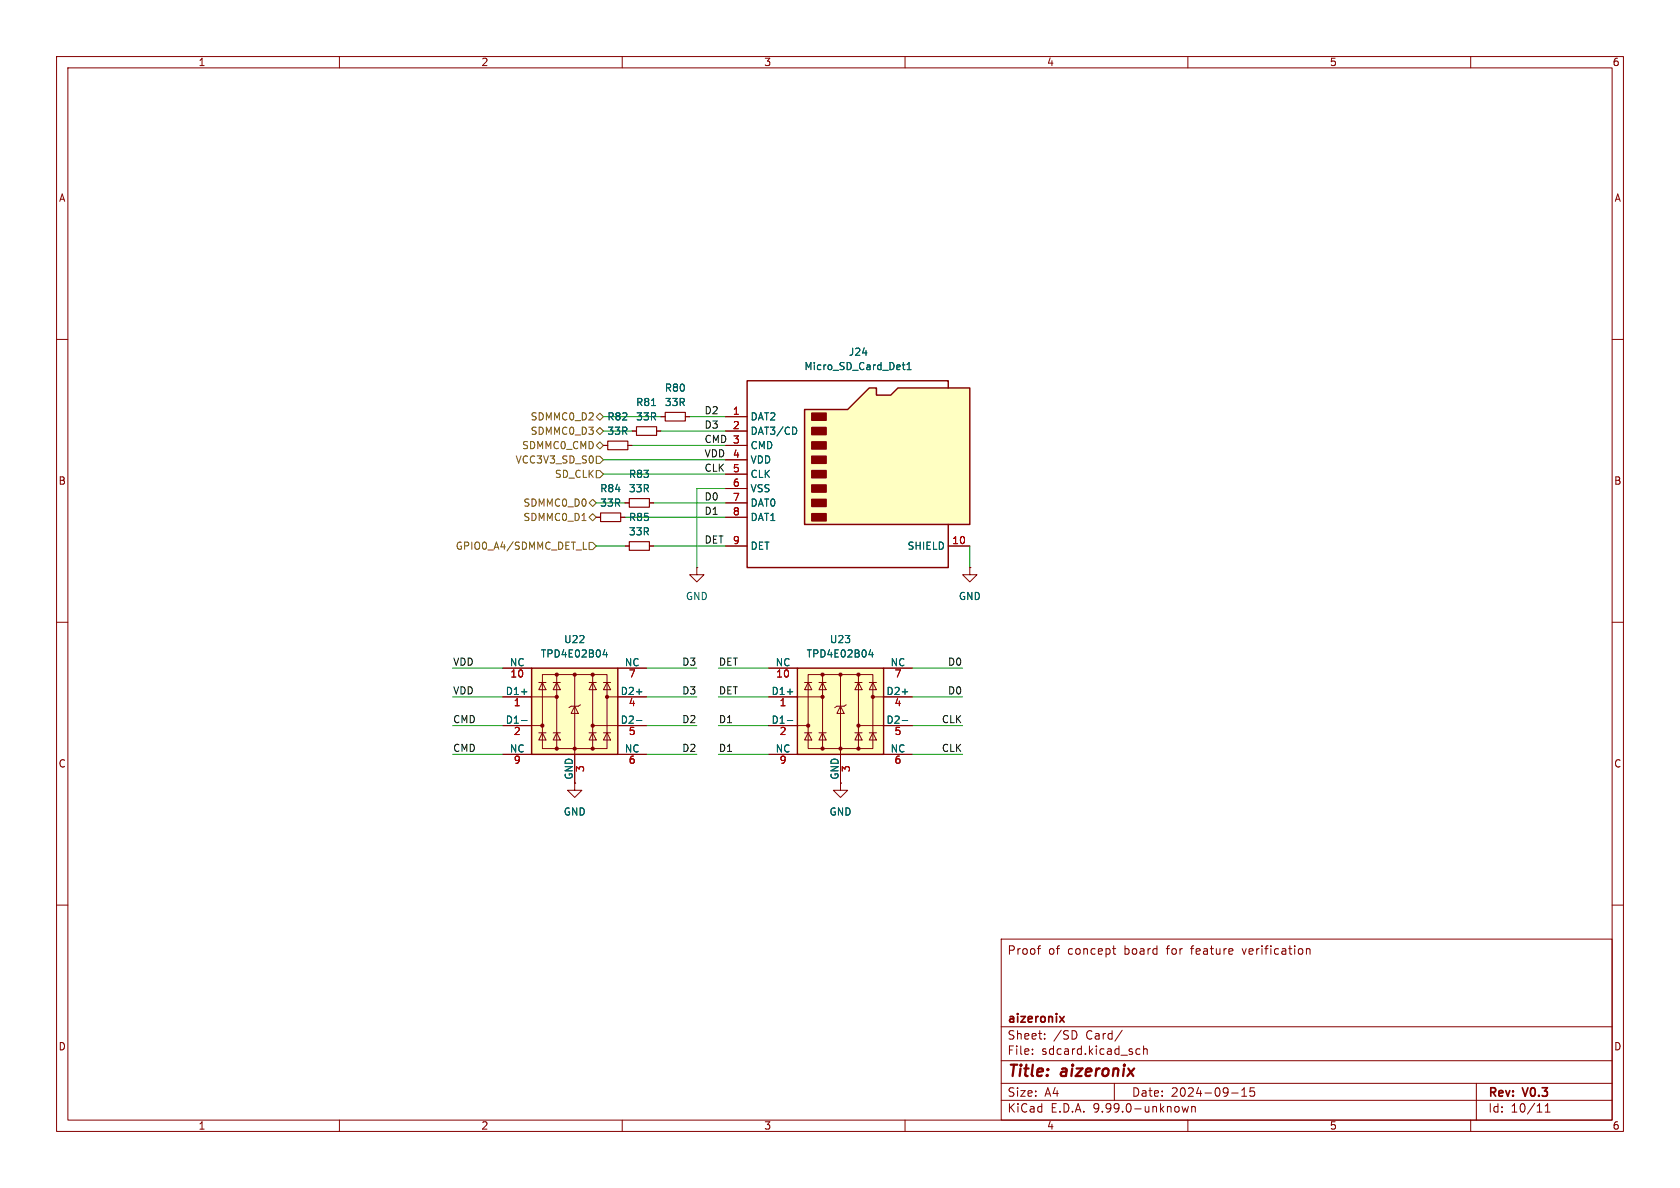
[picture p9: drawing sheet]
<svg xmlns="http://www.w3.org/2000/svg" width="297mm" height="210mm" viewBox="0 0 297 210" stroke-linecap="round" stroke-linejoin="round" font-family="sans-serif">
<g fill="none" stroke="#840000" stroke-width=".18">
<path d="M10 10h277v190h-277zM12 12h273v186h-273zM60 10v2M110 10v2M160 10v2M210 10v2M260 10v2M10 60h2M106.7 78.7h.7M111 78.7h.8M116.8 73.7h.8M121.2 73.7h.7"/>
<path d="M285 60h2M110.5 88.9h.8M114.8 88.9h.8M10 110h2M285 110h2M10 160h2M177 166h108v32h-108zM183.4 167.7h.6M184 167.2l-.3 .1M196.7 167.7h.5M196.9 167.2v1.3l.3 .2M231 167.8l.2-.1 .3 .1 .1 .9"/>
<path d="M231 167.7v1M285 160h2M60 198v2M110 198v2M160 198v2M177 194.5h108M177 191.5h108M177 187.5h108M177 181.5h108M182.5 186.3v.1M182.5 185.5v.1M184.7 183.6v.1"/>
<path d="M184.7 182.8v.1M190.3 182.6v.7M197 191.5v3M198.4 182.1l-1.3 2M200.8 186.1l.3 .3 .4-.1M201.5 185.5l-.4-.1-.3 .3M202.2 185.5l.2-.1 .3 .1 .1 .9M202.2 184.9v1.5M209 195.6l.2 1 .3-.7 .3 .7 .3-1M210 198v2M210.7 195.6v1M210.7 195.7l.2-.1 .3 .1 .1 .9"/>
<path d="M217.7 193.2h1.2M219.5 193.8h.9M219.5 192.7l.5-.4v1.5M221.7 192.3h-.7v.7l.2-.1h.5l.1 .3-.1 .5-.2 .1-.5-.1M260 198v2M261 191.5v6.5M273.2 196.6h.8M273.2 195.5l.4-.4v1.5"/>
</g>
<path d="M187.3 179.7l.8 1M188.1 179.7l-.8 1" fill="none" stroke="#840000" stroke-width=".3"/>
<path d="M107.4 78h3.6v1.5h-3.6zM117.6 72.9h3.6v1.5h-3.6zM111.3 88.1h3.5v1.6h-3.5z" fill="none" stroke="#840000" stroke-width=".2"/>
<path d="M94 118.1h15.2v15.3h-15.2z" fill="#ffffc2"/>
<g fill="none" stroke="#840000" stroke-width=".18">
<path d="M88.9 118.1h5.1M95.9 119.3h11.4v13h-11.4zM98.4 119.3v13M101.6 119.3v20.4h1.3l-1.3 1.3-1.3-1.3h1.3M104.8 119.3v13M109.2 118.1h5.1M88.9 123.2h9.5M88.9 128.3h7M88.9 133.4h5.1M95.2 120.7h1.3M95.2 129.5h1.3M95.9 120.7l.6 1.2h-1.3z"/>
<path d="M95.9 129.5l.6 1.3h-1.3zM97.8 120.7h1.3M97.8 129.5h1.3M98.4 120.7l.7 1.2h-1.3zM98.4 129.5l.7 1.3h-1.3zM101.6 124.8l.6 1.3h-1.2zM102.6 124.6l-.4 .2h-1.2l-.4 .3M104.1 120.7h1.3M104.1 129.5h1.3M104.8 120.7l.6 1.2h-1.3zM104.8 129.5l.6 1.3h-1.3zM104.8 128.3h9.5"/>
<path d="M106.7 120.7h1.2M106.7 129.5h1.2M107.3 120.7l.6 1.2h-1.2zM107.3 129.5l.6 1.3h-1.2zM107.3 123.2h7M109.2 133.4h5.1"/>
</g>
<path d="M94 118.1h15.2v15.3h-15.2z" fill="none" stroke="#840000" stroke-width=".25"/>
<g fill="#840000" stroke="#840000" stroke-width=".18">
<circle cx="95.9" cy="128.3" r=".28"/>
<circle cx="98.4" cy="119.3" r=".28"/>
<circle cx="98.4" cy="123.2" r=".28"/>
<circle cx="98.4" cy="132.3" r=".28"/>
<circle cx="101.6" cy="119.3" r=".28"/>
<circle cx="101.6" cy="132.3" r=".28"/>
<circle cx="104.8" cy="119.3" r=".28"/>
<circle cx="104.8" cy="128.3" r=".28"/>
<circle cx="104.8" cy="132.3" r=".28"/>
<circle cx="107.3" cy="123.2" r=".28"/>
</g>
<path d="M106.9 114.8l-.3 .9h.8M107.2 115.3v.8M92.2 122.3h1M92.2 127.4h1M112.5 122.3h1M112.5 127.4h1" fill="none" stroke="#006464" stroke-width=".18"/>
<path d="M142.2 72.4h7.7l3.8-3.8h1.2v1.3h2.6l1.2-1.3h12.7v24.1h-29.2z" fill="#ffffc2"/>
<path d="M142.2 72.4h7.7l3.8-3.8h1.2v1.3h2.6l1.2-1.3h12.7v24.1h-29.2zM167.6 68.6v-1.3h-35.5v33h35.5v-7.6" fill="none" stroke="#840000" stroke-width=".25"/>
<g fill="#840000" stroke="#840000" stroke-width=".25">
<path d="M143.5 73h2.5v1.3h-2.5z"/>
<path d="M143.5 75.6h2.5v1.2h-2.5z"/>
<path d="M143.5 78.1h2.5v1.3h-2.5z"/>
<path d="M143.5 80.6h2.5v1.3h-2.5z"/>
<path d="M143.5 83.2h2.5v1.3h-2.5z"/>
<path d="M143.5 85.7h2.5v1.3h-2.5z"/>
<path d="M143.5 88.3h2.5v1.2h-2.5z"/>
<path d="M143.5 90.8h2.5v1.3h-2.5z"/>
</g>
<g fill="none" stroke="#840000" stroke-width=".18">
<path d="M111.8 76.2h.7M116.1 76.2h.7M128.3 73.7h3.8M128.3 76.2h3.8M128.3 78.7h3.8M105.4 91.4h.8M109.7 91.4h.8M110.5 96.5h.8M114.8 96.5h.8M128.3 81.3h3.8M128.3 83.8h3.8M128.3 86.4h3.8"/>
<path d="M128.3 88.9h3.8M128.3 91.4h3.8M128.3 96.5h3.8M167.6 96.5h3.8M123.2 100.3v1.3h1.3l-1.3 1.3-1.3-1.3h1.3M123.2 100.3h.1M171.4 100.3v1.3h1.3l-1.3 1.3-1.2-1.3h1.2M171.4 100.3h.1M148.6 138.4v1.3h1.3l-1.3 1.3-1.3-1.3h1.3"/>
</g>
<path d="M115.2 71.7h.7M140.6 75.6l.3 .5-.3 .6M159.5 64.5h.5M159.7 64.1v1.1l.3 .1M160.4 65.3h.7M160.4 64.4l.3-.3v1.2" fill="none" stroke="#006464" stroke-width=".18"/>
<path d="M112.5 75.4h3.6v1.6h-3.6zM106.2 90.7h3.5v1.5h-3.5zM111.3 95.8h3.5v1.5h-3.5z" fill="none" stroke="#840000" stroke-width=".2"/>
<path d="M141 118.1h15.2v15.3h-15.2z" fill="#ffffc2"/>
<g fill="none" stroke="#840000" stroke-width=".18">
<path d="M106.7 78.7h.7M111 78.7h.8M111.8 76.2h.7M116.1 76.2h.7M116.8 73.7h.8M121.2 73.7h.7M128.3 78.7h3.8M128.3 76.2h3.8M128.3 73.7h3.8M105.4 91.4h.8M109.7 91.4h.8M110.5 88.9h.8"/>
<path d="M110.5 96.5h.8M114.8 88.9h.8M114.8 96.5h.8M128.3 91.4h3.8M128.3 88.9h3.8M128.3 96.5h3.8M128.3 81.3h3.8M128.3 83.8h3.8M128.3 86.4h3.8M167.6 96.5h3.8M88.9 118.1h5.1M109.2 118.1h5.1"/>
<path d="M135.9 118.1h5.1M142.9 119.3h11.4v13h-11.4zM145.4 119.3v13M148.6 119.3v19.1M151.8 119.3v13M156.2 118.1h5.1M171.4 100.3h.1M88.9 123.2h5.1M88.9 128.3h5.1M88.9 133.4h5.1M101.6 133.4v5M109.2 123.2h5.1"/>
<path d="M109.2 128.3h5.1M109.2 133.4h5.1M135.9 123.2h9.5M135.9 128.3h7M135.9 133.4h5.1M142.2 120.7h1.3M142.2 129.5h1.3M142.9 120.7l.6 1.2h-1.3zM142.9 129.5l.6 1.3h-1.3zM144.8 120.7h1.2M144.8 129.5h1.2M145.4 120.7l.6 1.2h-1.2z"/>
<path d="M145.4 129.5l.6 1.3h-1.2zM148.6 124.8l.6 1.3h-1.2zM149.6 124.6l-.4 .2h-1.2l-.4 .3M151.1 120.7h1.3M151.1 129.5h1.3M151.8 120.7l.6 1.2h-1.3zM151.8 129.5l.6 1.3h-1.3zM151.8 128.3h9.5M153.7 120.7h1.2M153.7 129.5h1.2M154.3 120.7l.6 1.2h-1.2zM154.3 129.5l.6 1.3h-1.2z"/>
<path d="M154.3 123.2h7M156.2 133.4h5.1"/>
</g>
<path d="M141 118.1h15.2v15.3h-15.2z" fill="none" stroke="#840000" stroke-width=".25"/>
<g fill="#840000" stroke="#840000" stroke-width=".18">
<circle cx="142.9" cy="128.3" r=".28"/>
<circle cx="145.4" cy="119.3" r=".28"/>
<circle cx="145.4" cy="123.2" r=".28"/>
<circle cx="145.4" cy="132.3" r=".28"/>
<circle cx="148.6" cy="119.3" r=".28"/>
<circle cx="148.6" cy="132.3" r=".28"/>
<circle cx="151.8" cy="119.3" r=".28"/>
<circle cx="151.8" cy="128.3" r=".28"/>
<circle cx="151.8" cy="132.3" r=".28"/>
<circle cx="154.3" cy="123.2" r=".28"/>
</g>
<g fill="none" stroke="#006464" stroke-width=".18">
<path d="M115.2 71.7h.7M140.6 75.6l.3 .5-.3 .6M159.5 64.5h.5M159.7 64.1v1.1l.3 .1M160.4 65.3h.7M160.4 64.4l.3-.3v1.2M106.9 114.8l-.3 .9h.8M107.2 115.3v.8M153.9 114.8l-.3 .9h.8M154.2 115.3v.8M92.2 122.3h1M92.2 127.4h1"/>
<path d="M112.5 122.3h1M112.5 127.4h1M139.2 122.3h1M139.2 127.4h1M159.5 122.3h1M159.5 127.4h1"/>
</g>
<path d="M105.4 73.7l.6-.7 .7 .7-.7 .6zM105.4 76.2l.6-.6 .7 .6-.7 .6zM105.4 78.7l.6-.6 .7 .6-.7 .7zM103.1 97.1h.6M104.1 95.9h.7l.6 .6-.6 .7h-.7zM104.1 88.9l.7-.6 .6 .6-.6 .6zM104.8 90.8l.6 .6-.6 .7-.7-.7zM105.4 83.2h.6l.7 .6-.7 .7h-.6zM105.4 80.6h.6l.7 .7-.7 .6h-.6z" fill="none" stroke="#725600" stroke-width=".18"/>
<g fill="none" stroke="#009600" stroke-width=".18">
<path d="M106.7 73.7h10.1M106.7 76.2h5.1M111.8 78.7h16.5M116.8 76.2h11.5M121.9 73.7h6.4M105.4 96.5h5.1M105.4 88.9h5.1M106.7 83.8h21.6M106.7 81.3h21.6M110.5 91.4h17.8M115.6 96.5h12.7M115.6 88.9h12.7"/>
<path d="M128.3 86.4h-5.1v13.9M171.4 96.5v3.8M80 118.1h8.9M114.3 118.1h8.9M127 118.1h8.9M161.3 118.1h8.9M80 133.4h8.9M80 123.2h8.9M80 128.3h8.9M114.3 133.4h8.9M114.3 123.2h8.9M114.3 128.3h8.9"/>
<path d="M127 133.4h8.9M127 123.2h8.9M127 128.3h8.9M161.3 133.4h8.9M161.3 123.2h8.9M161.3 128.3h8.9"/>
</g>
<g font-size="2.8" fill="#840000">
<text x="178" y="190.9">Title:</text>
<text x="187.7" y="190.9">aizeronix</text>
</g>
<g font-size="2.1" fill="#840000">
<text x="178" y="169">Proof</text>
<text x="185.3" y="169">of</text>
<text x="188.8" y="169">concept</text>
<text x="198.9" y="169">board</text>
<text x="206.6" y="169">for</text>
<text x="211" y="169">feature</text>
<text x="220.2" y="169">verification</text>
<text x="178" y="184">Sheet:</text>
<text x="178" y="181.2">aizeronix</text>
<text x="186.2" y="184">/SD</text>
<text x="192" y="184">Card/</text>
<text x="178" y="186.7">File:</text>
<text x="184.1" y="186.7">sdcard.kicad_sch</text>
<text x="178" y="196.9">KiCad</text>
<text x="178" y="194.1">Size:</text>
<text x="184.7" y="194.1">A4</text>
<text x="185.7" y="196.9">E.D.A.</text>
<text x="193.3" y="196.9">9.99.0-unknown</text>
<text x="200" y="194.1">Date:</text>
<text x="207" y="194.1">2024-09-15</text>
<text x="263" y="194.3">Rev:</text>
<text x="263" y="196.9">Id:</text>
<text x="267.1" y="196.9">10/11</text>
<text x="269.4" y="194.3">V0.3</text>
</g>
<g font-size="1.8" fill="#840000">
<text x="35" y="11.9">1</text>
<text x="85" y="11.9">2</text>
<text x="135" y="11.9">3</text>
<text x="185" y="11.9">4</text>
<text x="235" y="11.9">5</text>
<text x="285" y="11.9">6</text>
<text x="10.3" y="35.9">A</text>
<text x="285.3" y="35.9">A</text>
<text x="10.3" y="85.9">B</text>
<text x="285.3" y="85.9">B</text>
<text x="10.3" y="135.9">C</text>
<text x="101.3" y="137.9" transform="rotate(-90 101.3 137.9)">GND</text>
<text x="285.3" y="135.9">C</text>
<text x="10.3" y="185.9">D</text>
<text x="285.3" y="185.9">D</text>
<text x="35" y="199.9">1</text>
<text x="85" y="199.9">2</text>
<text x="135" y="199.9">3</text>
<text x="185" y="199.9">4</text>
<text x="235" y="199.9">5</text>
<text x="285" y="199.9">6</text>
</g>
<g font-size="1.8" fill="#006464">
<text x="142.1" y="65.6">Micro_SD_Card_Det1</text>
<text x="150" y="63.1">J24</text>
<text x="112.4" y="72">R81</text>
<text x="117.4" y="69.4">R80</text>
<text x="117.4" y="72">33R</text>
<text x="107.3" y="74.5">R82</text>
<text x="107.3" y="77.1">33R</text>
<text x="112.4" y="74.5">33R</text>
<text x="132.6" y="74.5">DAT2</text>
<text x="132.6" y="77.1">DAT3/CD</text>
<text x="132.6" y="79.6">CMD</text>
<text x="132.6" y="82.1">VDD</text>
<text x="106" y="87.2">R84</text>
<text x="106" y="89.8">33R</text>
<text x="111.1" y="84.7">R83</text>
<text x="111.1" y="87.2">33R</text>
<text x="132.6" y="84.7">CLK</text>
<text x="132.6" y="87.2">VSS</text>
<text x="132.6" y="89.8">DAT0</text>
<text x="111.1" y="92.3">R85</text>
<text x="111.1" y="94.8">33R</text>
<text x="132.6" y="92.3">DAT1</text>
<text x="132.6" y="97.4">DET</text>
<text x="160.3" y="97.4">SHIELD</text>
<text x="121.2" y="106.3">GND</text>
<text x="169.4" y="106.3">GND</text>
<text x="99.6" y="113.9">U22</text>
<text x="146.6" y="113.9">U23</text>
<text x="90" y="117.9">NC</text>
<text x="95.5" y="116.4">TPD4E02B04</text>
<text x="110.4" y="117.9">NC</text>
<text x="137" y="117.9">NC</text>
<text x="142.5" y="116.4">TPD4E02B04</text>
<text x="157.3" y="117.9">NC</text>
<text x="89.3" y="122.9">D1+</text>
<text x="109.6" y="122.9">D2+</text>
<text x="136.3" y="122.9">D1+</text>
<text x="156.6" y="122.9">D2+</text>
<text x="89.3" y="128">D1-</text>
<text x="109.6" y="128">D2-</text>
<text x="136.3" y="128">D1-</text>
<text x="156.6" y="128">D2-</text>
<text x="90" y="133.1">NC</text>
<text x="110.4" y="133.1">NC</text>
<text x="137" y="133.1">NC</text>
<text x="148.3" y="137.9" transform="rotate(-90 148.3 137.9)">GND</text>
<text x="157.3" y="133.1">NC</text>
<text x="99.6" y="144.4">GND</text>
<text x="146.6" y="144.4">GND</text>
</g>
<g font-size="1.8" fill="#725600">
<text x="93.7" y="74.5">SDMMC0_D2</text>
<text x="93.7" y="77.1">SDMMC0_D3</text>
<text x="91" y="82.1">VCC3V3_SD_S0</text>
<text x="92.2" y="79.6">SDMMC0_CMD</text>
<text x="92.4" y="89.8">SDMMC0_D0</text>
<text x="98" y="84.7">SD_CLK</text>
<text x="92.4" y="92.3">SDMMC0_D1</text>
<text x="80.5" y="97.4">GPIO0_A4/SDMMC_DET_L</text>
</g>
<g font-size="1.8" fill="#0f0f0f">
<text x="124.5" y="75.9">D3</text>
<text x="124.5" y="73.3">D2</text>
<text x="124.5" y="78.4">CMD 3</text>
<text x="124.5" y="83.5">CLK</text>
<text x="124.5" y="80.9">VDD</text>
<text x="124.5" y="88.6">D0</text>
<text x="124.5" y="91.1">D1</text>
<text x="124.5" y="96.2">DET</text>
<text x="80" y="117.8">VDD</text>
<text x="120.5" y="117.8">D3</text>
<text x="127" y="117.8">DET</text>
<text x="167.5" y="117.8">D0</text>
<text x="80" y="122.8">VDD</text>
<text x="120.5" y="122.8">D3</text>
<text x="127" y="122.8">DET</text>
<text x="167.5" y="122.8">D0</text>
<text x="80" y="127.9">CMD</text>
<text x="120.5" y="127.9">D2</text>
<text x="127" y="127.9">D1</text>
<text x="166.4" y="127.9">CLK</text>
<text x="80" y="133">CMD</text>
<text x="120.5" y="133">D2</text>
<text x="127" y="133">D1</text>
<text x="166.4" y="133">CLK</text>
</g>
<g font-size="1.8" fill="#a90000">
<text x="129.5" y="73.4">1</text>
<text x="129.5" y="75.9">2</text>
<text x="129.5" y="81">4</text>
<text x="129.5" y="83.6">5</text>
<text x="129.5" y="78.5">3</text>
<text x="129.5" y="86.1">6</text>
<text x="129.5" y="88.6">7</text>
<text x="129.5" y="91.2">8</text>
<text x="129.5" y="96.3">9</text>
<text x="168.2" y="96.3">10</text>
<text x="90.1" y="120.1">10</text>
<text x="90.7" y="125.2">1</text>
<text x="111.1" y="120.1">7</text>
<text x="111.1" y="125.2">4</text>
<text x="137.1" y="120.1">10</text>
<text x="137.7" y="125.2">1</text>
<text x="158" y="120.1">7</text>
<text x="158" y="125.2">4</text>
<text x="90.7" y="130.3">2</text>
<text x="111.1" y="130.3">5</text>
<text x="137.7" y="130.3">2</text>
<text x="158" y="130.3">5</text>
<text x="90.7" y="135.3">9</text>
<text x="103.6" y="136.6" transform="rotate(-90 103.6 136.6)">3</text>
<text x="111.1" y="135.3">6</text>
<text x="137.7" y="135.3">9</text>
<text x="150.6" y="136.6" transform="rotate(-90 150.6 136.6)">3</text>
<text x="158" y="135.3">6</text>
</g>
</svg>
